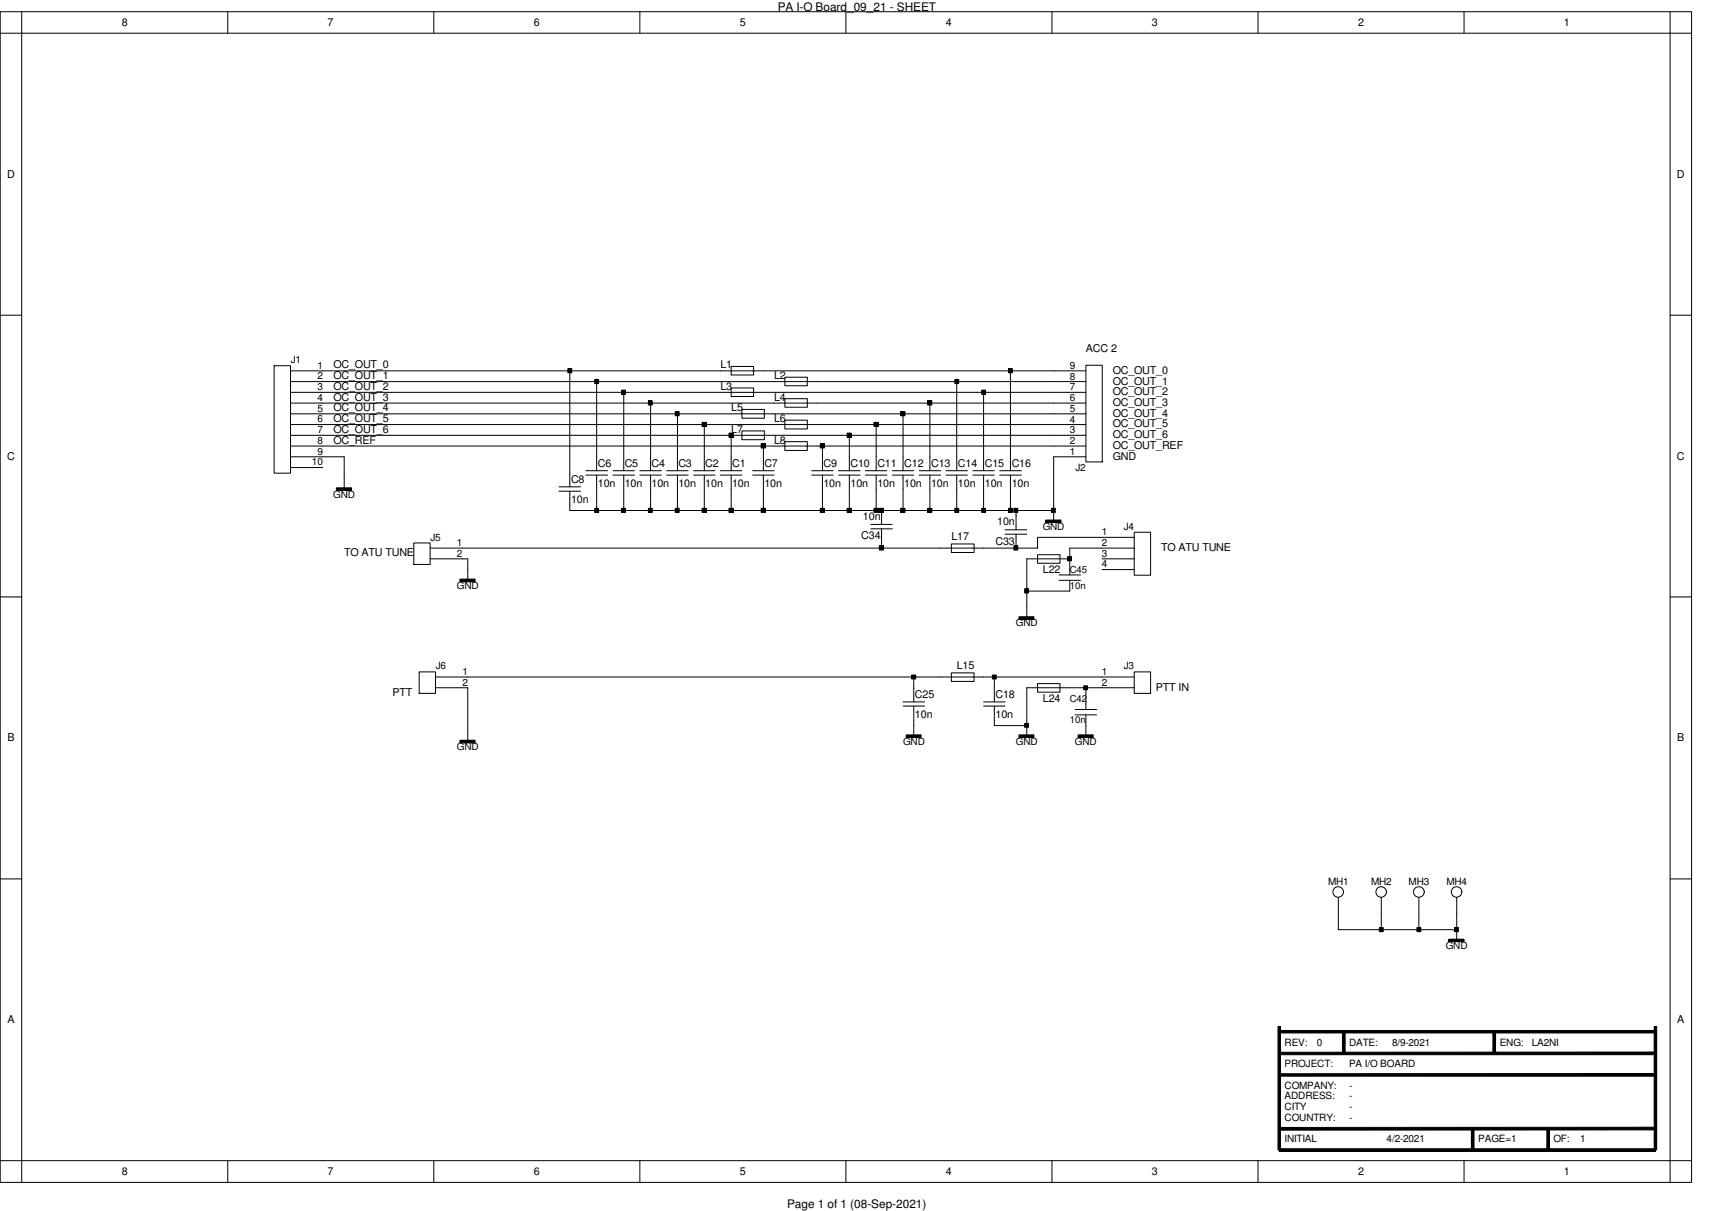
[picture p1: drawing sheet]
<svg xmlns="http://www.w3.org/2000/svg" width="297mm" height="210mm" viewBox="0 0 297 210" stroke-linecap="round" stroke-linejoin="round" font-family="sans-serif">
<g fill="none" stroke="#000" stroke-width=".17">
<path d="M0 2h293.3v203h-293.3zM3.8 5.8h285.8v195.5h-285.8zM3.8 2v3.8h-3.8M39.5 2v3.8M75.2 2v3.8M111 2v3.8M146.7 2v3.8M182.4 2v3.8M218.1 2v3.8M253.9 2v3.8M289.6 2v3.8h3.7M0 54.7h3.8"/>
<path d="M289.6 54.7h3.7M47.5 63.4h2.9v18.6h-2.9zM50.4 68h137.9M50.4 73.6h137.9M50.4 75.5h137.9M50.4 71.8h137.9M50.4 77.3h137.9M50.4 66.2h137.9M50.4 64.3h137.9M50.4 69.9h137.9M50.4 79.2h9.3v5.6M98.5 63.9h.6v.7h-.6z"/>
<path d="M98.8 64.3v20.1M103.1 65.8h.7v.7h-.7zM103.5 66.2v15.4M107.8 67.6h.7v.8h-.7zM108.2 68v13.6M112.4 69.5h.7v.7h-.7zM112.8 69.9v11.7M117.1 71.4h.7v.7h-.7zM117.5 71.8v9.8M121.7 73.2h.8v.8h-.8zM122.1 73.6v8M126.4 75.1h.7v.7h-.7z"/>
<path d="M126.8 63.5h3.9v1.5h-3.9zM126.8 67.3h3.9v1.4h-3.9zM126.8 75.5v6.1M128.6 71h3.9v1.5h-3.9zM128.6 74.7h3.9v1.5h-3.9zM132 77h.7v.7h-.7zM132.4 77.3v4.3M136.1 65.4h3.9v1.5h-3.9zM136.1 69.1h3.9v1.5h-3.9zM136.1 72.9h3.9v1.5h-3.9zM136.1 76.6h3.9v1.5h-3.9zM142.2 77h.8v.7h-.8z"/>
<path d="M142.6 77.3v4.3M146.9 75.1h.7v.7h-.7zM147.3 75.5v6.1M151.5 73.2h.8v.8h-.8zM151.9 73.6v8M156.2 71.4h.7v.7h-.7zM156.6 71.8v9.8M160.9 69.5h.7v.7h-.7zM161.2 69.9v11.7M165.6 65.8h.6v.7h-.6zM165.9 66.2v15.4M170.2 67.6h.7v.8h-.7z"/>
<path d="M170.6 68v13.6M174.9 63.9h.7v.7h-.7zM175.2 64.3v17.3M188.3 63.3h2.8v16.8h-2.8zM188.3 79.2h-5.6v11.2M50.4 81.1h5.6M58.3 84.6h2.5v.4h-2.5zM60.8 84.6h.2v.4h-.2zM71.8 94.1h2.8v3.8h-2.8zM74.6 96.9h6.5v3.7M96.9 84.4h3.8M96.9 85.2h3.8"/>
<path d="M98.8 85.2v3.3h83.9M101.6 81.6h3.8M101.6 82.4h3.8M103.1 88.1h.7v.8h-.7zM103.5 82.4v6.1M106.3 81.6h3.7M106.3 82.4h3.7M107.8 88.1h.7v.8h-.7zM108.2 82.4v6.1M111 81.6h3.7M111 82.4h3.7M112.4 88.1h.7v.8h-.7z"/>
<path d="M112.8 82.4v6.1M115.6 81.6h3.7M115.6 82.4h3.7M117.1 88.1h.7v.8h-.7zM117.5 82.4v6.1M120.3 81.6h3.7M120.3 82.4h3.7M121.7 88.1h.8v.8h-.8zM122.1 82.4v6.1M124.9 81.6h3.7M124.9 82.4h3.7M126.4 88.1h.7v.8h-.7z"/>
<path d="M126.8 82.4v6.1M130.5 81.6h3.7M130.5 82.4h3.7M132 88.1h.7v.8h-.7zM132.4 82.4v6.1M140.8 81.6h3.7M140.8 82.4h3.7M142.2 88.1h.8v.8h-.8zM142.6 82.4v6.1M145.4 81.6h3.7M145.4 82.4h3.7M146.9 88.1h.7v.8h-.7z"/>
<path d="M147.3 82.4v6.1M150.1 81.6h3.7M150.1 82.4h3.7M151 91.7h3.7M151 90.9h3.7M151.5 88.1h.8v.8h-.8zM151.9 82.4v6.1M152.5 94.7h.7v.7h-.7zM152.5 88.1h.7v.8h-.7zM152.9 88.5v2.4M152.9 91.7v3.3M154.7 81.6h3.8"/>
<path d="M154.7 82.4h3.8M156.2 88.1h.7v.8h-.7zM156.6 82.4v6.1M159.4 81.6h3.7M159.4 82.4h3.7M160.9 88.1h.7v.8h-.7zM161.2 82.4v6.1M164 81.6h3.8M164 82.4h3.8M165 94.3h3.9v1.5h-3.9zM165.6 88.1h.6v.8h-.6zM165.9 82.4v6.1"/>
<path d="M168.7 81.6h3.7M168.7 82.4h3.7M170.2 88.1h.7v.8h-.7zM170.6 82.4v6.1M173.4 81.6h3.7M173.4 82.4h3.7M174.3 92.6h3.8M174.3 91.9h3.8M174.9 88.1h.7v.8h-.7zM175.2 82.4v6.1M175.8 88.1h.7v.8h-.7zM175.8 94.7h.7v.7h-.7z"/>
<path d="M176.2 88.5v3.4M176.2 92.6v2.4M179.9 96.2h3.9v1.5h-3.9zM181.4 90.2h2.4v.4h-2.4zM182.3 88.1h.7v.8h-.7zM183.6 99.7h3.8M183.8 90.2h.2v.4h-.2zM185.1 96.5h.7v.7h-.7zM185.5 96.9h-7.4v10.2M191.1 96.9h5.6M191.1 98.8h5.6M196.7 92.3h2.8v7.4h-2.8z"/>
<path d="M196.7 93.2h-16.8v1.8h-105.3M196.7 95h-11.2v4.7M0 103.5h3.8M72.7 116.5h2.8v3.7h-2.8zM75.5 119.3h5.6v9.3M75.5 117.4h121.2M79.8 100.4h2.5v.5h-2.5zM82.3 100.4h.1v.5h-.1zM158.1 117.1h.7v.6h-.7zM158.5 117.4v4.3M165 116.7h3.9v1.5h-3.9zM172.1 117.1h.7v.6h-.7z"/>
<path d="M172.4 117.4v4.3M176.7 106.9h2.5v.5h-2.5zM177.7 102.1h.6v.7h-.6zM179.2 106.9h.1v.5h-.1zM179.9 118.5h3.9v1.5h-3.9zM183.6 100.6h3.8M185.5 100.6v1.9h-7.4M187.9 118.9h.7v.7h-.7zM188.3 119.3v3.7M196.7 116.5h2.8v3.7h-2.8zM196.7 119.3h-18.6v8.4M289.6 103.5h3.7"/>
<path d="M79.8 128.4h2.5v.4h-2.5zM82.3 128.4h.1v.4h-.1zM156.6 121.7h3.7M156.6 122.4h3.7M157.1 127.4h2.5v.5h-2.5zM158.5 122.4v5.3M159.6 127.4h.1v.5h-.1zM170.6 121.7h3.7M170.6 122.4h3.7M172.4 122.4v3.4h5.7M176.7 127.4h2.5v.5h-2.5zM177.7 125.4h.6v.7h-.6z"/>
<path d="M179.2 127.4h.1v.5h-.1zM186.4 124h3.8M186.4 123h3.8M186.9 127.4h2.5v.5h-2.5zM188.3 124v3.7M189.4 127.4h.2v.5h-.2zM0 152.4h3.8M232.1 155.6v5.6h20.5M239.5 155.6v5.6M246 155.6v5.6M252.6 155.6v7.5M289.6 152.4h3.7"/>
<path d="M221.6 178h.4v21.4h-.4zM221.8 178.7h65.3v.4h-65.3zM232.8 178.9h.5v3.8h-.5zM239.2 160.8h.7v.7h-.7zM245.7 160.8h.7v.7h-.7zM251.2 162.9h2.5v.4h-2.5zM252.2 160.8h.7v.7h-.7zM253.7 162.9h.2v.4h-.2zM258.9 178.9h.4v3.8h-.4zM286.8 178h.5v21.4h-.5zM221.7 195.5h65.4v.4l-65.4 .1zM221.8 186.2l65.3-.1v.5h-65.3z"/>
<path d="M221.8 182.5l65.3-.1v.5h-65.3zM221.8 199.2h65.3v.4h-65.3zM255.1 195.7h.5v3.7h-.5zM268.2 195.7h.4v3.7h-.4zM0 201.3h3.8v3.7M39.5 201.3v3.7M75.2 201.3v3.7M111 201.3v3.7M146.7 201.3v3.7M182.4 201.3v3.7M218.1 201.3v3.7M253.9 201.3v3.7"/>
<path d="M293.3 201.3h-3.7v3.7"/>
<circle cx="232" cy="154.7" r=".91"/>
<circle cx="239.5" cy="154.7" r=".91"/>
<circle cx="246" cy="154.7" r=".93"/>
<circle cx="252.6" cy="154.7" r=".91"/>
</g>
<g fill="#000">
<path d="M221.7 195.5h65.4v.4l-65.4 .1zM221.8 186.2l65.3-.1v.5h-65.3zM221.8 182.5l65.3-.1v.5h-65.3z"/>
<path d="M98.5 63.9h.6v.7h-.6z" fill-rule="evenodd"/>
<path d="M103.1 65.8h.7v.7h-.7z" fill-rule="evenodd"/>
<path d="M107.8 67.6h.7v.8h-.7z" fill-rule="evenodd"/>
<path d="M112.4 69.5h.7v.7h-.7z" fill-rule="evenodd"/>
<path d="M117.1 71.4h.7v.7h-.7z" fill-rule="evenodd"/>
<path d="M121.7 73.2h.8v.8h-.8z" fill-rule="evenodd"/>
<path d="M126.4 75.1h.7v.7h-.7z" fill-rule="evenodd"/>
<path d="M132 77h.7v.7h-.7z" fill-rule="evenodd"/>
<path d="M142.2 77h.8v.7h-.8z" fill-rule="evenodd"/>
<path d="M146.9 75.1h.7v.7h-.7z" fill-rule="evenodd"/>
<path d="M151.5 73.2h.8v.8h-.8z" fill-rule="evenodd"/>
<path d="M156.2 71.4h.7v.7h-.7z" fill-rule="evenodd"/>
<path d="M160.9 69.5h.7v.7h-.7z" fill-rule="evenodd"/>
<path d="M165.6 65.8h.6v.7h-.6z" fill-rule="evenodd"/>
<path d="M170.2 67.6h.7v.8h-.7z" fill-rule="evenodd"/>
<path d="M174.9 63.9h.7v.7h-.7z" fill-rule="evenodd"/>
<path d="M60.8 84.6h.2v.4h-.2z" fill-rule="evenodd"/>
<path d="M103.1 88.1h.7v.8h-.7z" fill-rule="evenodd"/>
<path d="M107.8 88.1h.7v.8h-.7z" fill-rule="evenodd"/>
<path d="M112.4 88.1h.7v.8h-.7z" fill-rule="evenodd"/>
<path d="M117.1 88.1h.7v.8h-.7z" fill-rule="evenodd"/>
<path d="M121.7 88.1h.8v.8h-.8z" fill-rule="evenodd"/>
<path d="M126.4 88.1h.7v.8h-.7z" fill-rule="evenodd"/>
<path d="M132 88.1h.7v.8h-.7z" fill-rule="evenodd"/>
<path d="M142.2 88.1h.8v.8h-.8z" fill-rule="evenodd"/>
<path d="M146.9 88.1h.7v.8h-.7z" fill-rule="evenodd"/>
<path d="M151.5 88.1h.8v.8h-.8z" fill-rule="evenodd"/>
<path d="M152.5 94.7h.7v.7h-.7z" fill-rule="evenodd"/>
<path d="M152.5 88.1h.7v.8h-.7z" fill-rule="evenodd"/>
<path d="M156.2 88.1h.7v.8h-.7z" fill-rule="evenodd"/>
<path d="M160.9 88.1h.7v.8h-.7z" fill-rule="evenodd"/>
<path d="M165.6 88.1h.6v.8h-.6z" fill-rule="evenodd"/>
<path d="M170.2 88.1h.7v.8h-.7z" fill-rule="evenodd"/>
<path d="M174.9 88.1h.7v.8h-.7z" fill-rule="evenodd"/>
<path d="M175.8 88.1h.7v.8h-.7z" fill-rule="evenodd"/>
<path d="M175.8 94.7h.7v.7h-.7z" fill-rule="evenodd"/>
<path d="M182.3 88.1h.7v.8h-.7z" fill-rule="evenodd"/>
<path d="M183.8 90.2h.2v.4h-.2z" fill-rule="evenodd"/>
<path d="M185.1 96.5h.7v.7h-.7z" fill-rule="evenodd"/>
<path d="M79.8 100.4h2.5v.5h-2.5z" fill-rule="evenodd"/>
<path d="M82.3 100.4h.1v.5h-.1z" fill-rule="evenodd"/>
<path d="M158.1 117.1h.7v.6h-.7z" fill-rule="evenodd"/>
<path d="M172.1 117.1h.7v.6h-.7z" fill-rule="evenodd"/>
<path d="M176.7 106.9h2.5v.5h-2.5z" fill-rule="evenodd"/>
<path d="M177.7 102.1h.6v.7h-.6z" fill-rule="evenodd"/>
<path d="M179.2 106.9h.1v.5h-.1z" fill-rule="evenodd"/>
<path d="M187.9 118.9h.7v.7h-.7z" fill-rule="evenodd"/>
<path d="M79.8 128.4h2.5v.4h-2.5z" fill-rule="evenodd"/>
<path d="M82.3 128.4h.1v.4h-.1z" fill-rule="evenodd"/>
<path d="M157.1 127.4h2.5v.5h-2.5z" fill-rule="evenodd"/>
<path d="M159.6 127.4h.1v.5h-.1z" fill-rule="evenodd"/>
<path d="M176.7 127.4h2.5v.5h-2.5z" fill-rule="evenodd"/>
<path d="M177.7 125.4h.6v.7h-.6z" fill-rule="evenodd"/>
<path d="M179.2 127.4h.1v.5h-.1z" fill-rule="evenodd"/>
<path d="M186.9 127.4h2.5v.5h-2.5z" fill-rule="evenodd"/>
<path d="M189.4 127.4h.2v.5h-.2z" fill-rule="evenodd"/>
<path d="M232.8 178.9h.5v3.8h-.5z" fill-rule="evenodd"/>
<path d="M239.2 160.8h.7v.7h-.7z" fill-rule="evenodd"/>
<path d="M245.7 160.8h.7v.7h-.7z" fill-rule="evenodd"/>
<path d="M252.2 160.8h.7v.7h-.7z" fill-rule="evenodd"/>
<path d="M253.7 162.9h.2v.4h-.2z" fill-rule="evenodd"/>
<path d="M258.9 178.9h.4v3.8h-.4z" fill-rule="evenodd"/>
<path d="M221.8 199.2h65.3v.4h-65.3z" fill-rule="evenodd"/>
<path d="M255.1 195.7h.5v3.7h-.5z" fill-rule="evenodd"/>
</g>
<path d="M58.3 84.8h2.5M181.4 90.4h2.4M221.8 178v21.4M221.8 178.9h65.3M251.2 163.1h2.5M287.1 178v21.4M268.4 195.7v3.7" fill="none" stroke="#000" stroke-width=".42"/>
<g font-size="2">
<text x="134.9" y="1.9">PA I-O Board_09_21 - SHEET</text>
<text x="136.5" y="209.5">Page 1 of 1 (08-Sep-2021)</text>
</g>
<g font-size="1.9">
<text x="21.1" y="4.5">8</text>
<text x="56.8" y="4.5">7</text>
<text x="92.6" y="4.5">6</text>
<text x="128.3" y="4.5">5</text>
<text x="164" y="4.5">4</text>
<text x="199.7" y="4.5">3</text>
<text x="235.5" y="4.5">2</text>
<text x="271.2" y="4.5">1</text>
<text x="1.3" y="30.8">D</text>
<text x="290.8" y="30.8">D</text>
<text x="57.8" y="65.7">OC_OUT_1</text>
<text x="57.8" y="63.9">OC_OUT_0</text>
<text x="124.9" y="63.9">L1</text>
<text x="134.2" y="65.7">L2</text>
<text x="188.3" y="61.1">ACC 2</text>
<text x="193" y="64.8">OC_OUT_0</text>
<text x="57.8" y="67.6">OC_OUT_2</text>
<text x="57.8" y="71.3">OC_OUT_4</text>
<text x="57.8" y="69.5">OC_OUT_3</text>
<text x="124.9" y="67.6">L3</text>
<text x="126.8" y="71.3">L5</text>
<text x="134.2" y="69.5">L4</text>
<text x="193" y="66.7">OC_OUT_1</text>
<text x="193" y="68.5">OC_OUT_2</text>
<text x="193" y="70.4">OC_OUT_3</text>
<text x="57.8" y="73.2">OC_OUT_5</text>
<text x="57.8" y="75.1">OC_OUT_6</text>
<text x="57.8" y="76.9">OC_REF</text>
<text x="126.8" y="75.1">L7</text>
<text x="134.2" y="73.2">L6</text>
<text x="134.2" y="76.9">L8</text>
<text x="193" y="72.3">OC_OUT_4</text>
<text x="193" y="74.1">OC_OUT_5</text>
<text x="193" y="76">OC_OUT_6</text>
<text x="193" y="77.9">OC_OUT_REF</text>
<text x="1.3" y="79.7">C</text>
<text x="99" y="83.8">C8</text>
<text x="103.7" y="81">C6</text>
<text x="108.3" y="81">C5</text>
<text x="113" y="81">C4</text>
<text x="117.6" y="81">C3</text>
<text x="122.3" y="81">C2</text>
<text x="127" y="81">C1</text>
<text x="132.5" y="81">C7</text>
<text x="142.8" y="81">C9</text>
<text x="147.5" y="81">C10 C11 C12 C13 C14 C15 C16</text>
<text x="193" y="79.7">GND</text>
<text x="290.8" y="79.7">C</text>
<text x="99" y="87.2">10n</text>
<text x="103.7" y="84.4">10n</text>
<text x="108.3" y="84.4">10n</text>
<text x="113" y="84.4">10n</text>
<text x="117.6" y="84.4">10n</text>
<text x="122.3" y="84.4">10n</text>
<text x="127" y="84.4">10n</text>
<text x="132.5" y="84.4">10n</text>
<text x="142.8" y="84.4">10n</text>
<text x="147.5" y="84.4">10n</text>
<text x="152.1" y="84.4">10n</text>
<text x="156.8" y="84.4">10n</text>
<text x="161.5" y="84.4">10n</text>
<text x="166.1" y="84.4">10n</text>
<text x="170.8" y="84.4">10n</text>
<text x="175.4" y="84.4">10n</text>
<text x="149.3" y="93.5">C34</text>
<text x="149.6" y="90.2">10n</text>
<text x="165" y="93.7">L17</text>
<text x="172.6" y="94.4">C33</text>
<text x="172.9" y="91.1">10n</text>
<text x="201.3" y="95.5">TO ATU TUNE</text>
<text x="59.7" y="96.5">TO ATU TUNE</text>
<text x="180.8" y="99.3">L22</text>
<text x="165.9" y="116">L15</text>
<text x="200.4" y="119.8">PTT IN</text>
<text x="68.1" y="120.7">PTT</text>
<text x="158.7" y="121.1">C25</text>
<text x="158.7" y="124.5">10n</text>
<text x="172.6" y="121.1">C18</text>
<text x="172.6" y="124.5">10n</text>
<text x="180.8" y="121.7">L24</text>
<text x="1.3" y="128.6">B</text>
<text x="290.8" y="128.6">B</text>
<text x="1.3" y="177.5">A</text>
<text x="290.8" y="177.5">A</text>
<text x="21.1" y="203.8">8</text>
<text x="56.8" y="203.8">7</text>
<text x="92.6" y="203.8">6</text>
<text x="128.3" y="203.8">5</text>
<text x="164" y="203.8">4</text>
<text x="199.7" y="203.8">3</text>
<text x="235.5" y="203.8">2</text>
<text x="271.2" y="203.8">1</text>
</g>
<g font-size="1.7">
<text x="50.4" y="63">J1</text>
<text x="55" y="63.9">1</text>
<text x="55" y="65.8">2</text>
<text x="185.5" y="65.8">8</text>
<text x="185.5" y="64">9</text>
<text x="55" y="67.6">3</text>
<text x="55" y="69.5">4</text>
<text x="55" y="71.4">5</text>
<text x="185.5" y="71.4">5</text>
<text x="185.5" y="69.6">6</text>
<text x="185.5" y="67.7">7</text>
<text x="55" y="73.2">6</text>
<text x="55" y="75.1">7</text>
<text x="55" y="77">8</text>
<text x="185.5" y="77">2</text>
<text x="185.5" y="75.1">3</text>
<text x="185.5" y="73.3">4</text>
<text x="54.1" y="80.7">10</text>
<text x="55" y="78.8">9</text>
<text x="185.5" y="78.9">1</text>
<text x="186.5" y="81.6">J2</text>
<text x="57.8" y="86.3">GND</text>
<text x="74.6" y="93.7">J5</text>
<text x="79.2" y="94.7">1</text>
<text x="180.8" y="91.9">GND</text>
<text x="191.1" y="92.8">1</text>
<text x="191.1" y="94.7">2</text>
<text x="194.9" y="91.9">J4</text>
<text x="79.2" y="96.5">2</text>
<text x="185.5" y="99.3">C45</text>
<text x="191.1" y="96.5">3</text>
<text x="191.1" y="98.4">4</text>
<text x="79.2" y="102.1">GND</text>
<text x="185.5" y="102.1">10n</text>
<text x="176.1" y="108.6">GND</text>
<text x="75.6" y="116.1">J6</text>
<text x="80.2" y="117">1</text>
<text x="80.2" y="118.9">2</text>
<text x="191.1" y="117">1</text>
<text x="191.1" y="118.9">2</text>
<text x="194.9" y="116.1">J3</text>
<text x="185.5" y="121.7">C42</text>
<text x="185.5" y="125.4">10n</text>
<text x="79.2" y="130.1">GND</text>
<text x="156.6" y="129.2">GND</text>
<text x="176.1" y="129.2">GND</text>
<text x="186.4" y="129.2">GND</text>
<text x="230.3" y="153.4">MH1</text>
<text x="237.7" y="153.4">MH2</text>
<text x="244.3" y="153.4">MH3</text>
<text x="250.8" y="153.4">MH4</text>
<text x="250.7" y="164.5">GND</text>
<text x="222.8" y="185">PROJECT:</text>
<text x="222.8" y="181.3">REV:</text>
<text x="228.3" y="181.3">0</text>
<text x="233.9" y="185">PA I/O BOARD</text>
<text x="233.9" y="181.3">DATE:</text>
<text x="241.4" y="181.3">8/9-2021</text>
<text x="260.1" y="181.3">ENG:</text>
<text x="265.6" y="181.3">LA2NI</text>
<text x="222.8" y="188.8">COMPANY:</text>
<text x="222.8" y="190.6">ADDRESS:</text>
<text x="233.9" y="188.8">-</text>
<text x="233.9" y="190.6">-</text>
<text x="222.8" y="194.4">COUNTRY:</text>
<text x="222.8" y="192.5">CITY</text>
<text x="233.9" y="192.5">-</text>
<text x="233.9" y="194.4">-</text>
<text x="222.8" y="198.1">INITIAL</text>
<text x="240.5" y="198.1">4/2-2021</text>
<text x="256.3" y="198.1">PAGE=1</text>
<text x="269.4" y="198.1">OF:</text>
<text x="274" y="198.1">1</text>
</g>
</svg>
